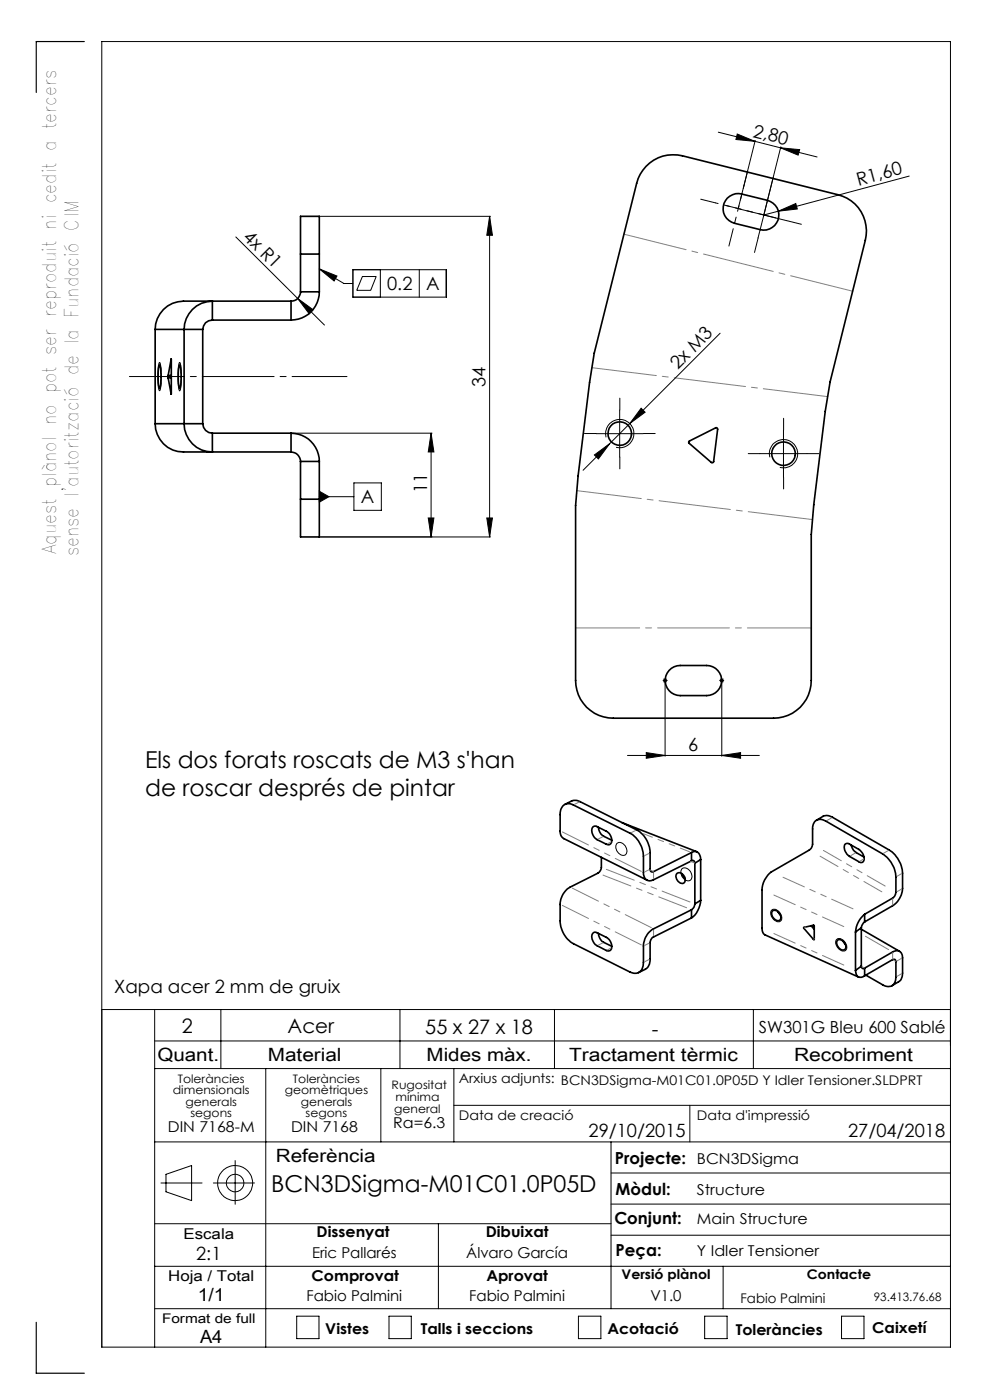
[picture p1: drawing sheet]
<svg xmlns="http://www.w3.org/2000/svg" width="210mm" height="297mm" viewBox="0 0 210 297" stroke-linecap="round" stroke-linejoin="round" font-family="sans-serif">
<g fill="none" stroke="#000" stroke-width=".21">
<path d="M152.4 28l7.7 2M156.4 28.4l3.7 1.6-4-.4zM160.1 30l5.5 1.4M160.2 29.8l-3.6 14.3M165.6 31.4l4 .3-.3 1.2zM165.6 31.4l7.7 1.9M165.6 31.1l-3.6 14.5M192.9 37.4l-27.8 7.4M50 50.3l18.8 18.7M67.7 57l3.8 1.6-.6 1zM67.7 57l5.3 3.1h1.9M67.9 45.9h36.1"/>
<path d="M74.9 57.2h19.8v5.8h-19.8zM76.9 58.7h2.9l-1.2 2.9h-2.9zM80.7 57.2v5.8M88.9 57.2v5.8M103.9 45.9l.6 4h-1.2zM103.9 45.9v68M157.2 44.4l4.8 1.2M162 45.6l-1.2 4.9M162 45.6l4.9 1.2M165.1 44.8l3.7-1.6 .3 1.1zM165.1 44.8l-3.1 .8M33.8 76.9a10.4 10.4 0 0 1 .3 4.8l-.2 1.2a10.6 10.6 0 0 1-.4-4.8z"/>
<path d="M38.1 76.9a5.4 5.4 0 0 1 .4 3v.7a3.3 3.3 0 0 1-.4 2.3l-.4-2.3 .1-2.1zM63.1 63.3l3.3 2.4-.8 .9zM152.8 70.7l-29.1 29.1M61.9 91.9h29.8M91.4 91.9v22M91.4 91.9l.6 4h-1.2zM126.1 96.5l3.2-2.4-2.4 3.3zM126.5 92h10M128.6 92.8a3 3 0 0 1 2.6-3.8 3 3 0 0 1 3.3 3.3 3 3 0 0 1-3.8 2.6M131.4 87v10M136 86.6l.8 .9-3.2 2.3zM161.2 96.2h10"/>
<path d="M163.3 97a3 3 0 0 1 2.7-3.7 3 3 0 0 1 3.2 3.2 3 3 0 0 1-3.8 2.7M166.2 91.3v9.9M67.7 104.2l2.1 1.2-2.1 1.1zM67.7 105.4h7.4M67.9 113.9h36.1M75.1 102.4h5.8v5.9h-5.8zM90.8 109.9h1.2l-.6 4zM103.3 109.9h1.2l-.6 4zM137.1 159.7l4 .6-4 .6zM140.6 144.4h1M140.7 144l.7 .7M141.1 143.9v16.5"/>
<path d="M141.4 144l-.7 .7M152.6 144.4h1M152.8 144l.7 .7M153.1 143.9v16.5M153.5 144l-.7 .7M130.8 179a1.41 1.41 0 0 1 2.1 1.2 .94 .94 0 0 1-.4 1.2 .94 .94 0 0 1-1.2-.4l-.5-.5-.2-.6zM133.1 160.3h28M153.1 160.3l4-.6v1.2zM144.6 184.3a1.54 1.54 0 0 1 2.2 1.6 .95 .95 0 0 1-.7 1 .95 .95 0 0 1-1.1-.6l-.6-1.1zM163.6 193.1a1.42 1.42 0 0 1 2.1 1.1 .89 .89 0 0 1-.2 1.3 .89 .89 0 0 1-1.2-.3l-.8-1.1zM177.4 199.4a1.43 1.43 0 0 1 2.1 1 .88 .88 0 0 1-.2 1.3 .88 .88 0 0 1-1.3-.3l-.4-.5-.3-.6zM21.6 214.2h180"/>
<path d="M32.8 214.2v71.6M46.8 214.2v12.5M84.8 214.2v12.5M117.6 214.2v12.5M159.8 214.2v12.5M32.8 220.8h168.8M32.8 226.7h168.8M56.4 226.7v59.1M80.8 226.7v15.5M96.3 226.7v15.5M96.3 234.5h105.3M146.3 234.5v7.7"/>
<path d="M32.8 259.6h96.8M32.8 242.2h168.8M34.1 251h8.8M35.2 249.1l5.4-1.8v7.4l-5.4-1.9zM45.3 251h8.7M49.9 246.2v9.3M93 259.6v18M129.6 242.2v35.4M129.6 255.4h72M129.6 248.8h72M32.8 277.6h168.8M32.8 268.6h168.8"/>
<path d="M62.9 279.2h4.8v4.8h-4.8zM82.5 279.2h4.7v4.8h-4.7zM122.7 279.2h4.8v4.8h-4.8zM129.6 262h72M149.5 279.2h4.7v4.8h-4.7zM153.4 268.6v9M178.5 279.2h4.8v4.8h-4.8zM21.6 285.8h180v-277h-180v277"/>
<circle cx="49.9" cy="251" r="3.7"/>
<circle cx="49.9" cy="251" r="1.86"/>
</g>
<path d="M27.5 79.9h46.1" fill="none" stroke="#000" stroke-width=".21" stroke-dasharray="15.2 1.3 1.3 1.3" stroke-dashoffset="3.6"/>
<path d="M17.9 8.8h-10.2v10.8M7.7 280.5v10.8h10.2" fill="none" stroke="#000" stroke-width=".25"/>
<path d="M180.9 61.8l-48.5-12.1M172.1 133.2h-50" fill="none" stroke="#808080" stroke-width=".21" stroke-dasharray="15.2 1.3 1.3 1.3" stroke-dashoffset="1.7"/>
<path d="M175.6 84.1l-50-6.1M172.4 110.2l-50-6.1" fill="none" stroke="#808080" stroke-width=".21" stroke-dasharray="15.2 1.3 1.3 1.3" stroke-dashoffset="1.5"/>
<g fill="none" stroke="#000" stroke-width=".21" stroke-dasharray="15.2 1.3 1.3 1.3">
<path d="M157.8 39.4l.8-3.1M151.7 43l-3.1-.7M155.4 49.1l-.8 3.1M157.2 44.4l-3.1-.8M160.8 50.5l-.8 3.1M161.5 45.5l3.1 .7M163.2 40.7l.8-3.1M166.9 46.8l3.1 .8M126.5 92h-2.5M131.5 87v-2.5M131.5 97v2.5M136.5 92h2.5"/>
<path d="M161.2 96.2h-2.5M166.2 91.2v-2.5M171.2 96.2h2.5M166.2 101.2v2.5"/>
</g>
<path d="M156.6 44.2l-4.9-1.2M156.6 44.2l-1.2 4.9M156.6 44.2l4.9 1.3M156.6 44.2l1.2-4.8" fill="none" stroke="#000" stroke-width=".21" stroke-dasharray="15.2 1.3 1.3 1.3" stroke-dashoffset="14.6"/>
<g fill="#000">
<path d="M165.1 44.8l3.7-1.6 .3 1.1zM63.1 63.3l3.3 2.4-.8 .9z"/>
<path d="M156.4 28.4l3.7 1.6-4-.4zM165.6 31.4l4 .3-.3 1.2z"/>
<path d="M67.7 57l3.8 1.6-.6 1zM67.7 104.2l2.1 1.2-2.1 1.1z"/>
<path d="M103.9 45.9l.6 4h-1.2zM103.3 109.9h1.2l-.6 4z"/>
<path d="M91.4 91.9l.6 4h-1.2zM90.8 109.9h1.2l-.6 4z"/>
<path d="M126.1 96.5l.8 .9 2.4-3.3zM136 86.6l-2.4 3.2 3.2-2.3z"/>
<path d="M137.1 159.7l4 .6-4 .6zM153.1 160.3l4-.6v1.2z"/>
</g>
<g fill="none" stroke="#000" stroke-width=".35">
<path d="M137.1 35.3a7.9 7.9 0 0 1 7.6-2.2l33 8.2a7.9 7.9 0 0 1 5.9 9.7l-7.5 30.1-1.1 6.2-2.4 19.8-.5 6.3v31a8 8 0 0 1-8 8h-34a8 8 0 0 1-8-8v-37.2l.5-6.2 2.5-19.9 .9-6.2 9-36a7.9 7.9 0 0 1 2.1-3.6zM63.7 53.9v-8h4v8M63.7 53.9v8M63.7 53.9h4M67.7 53.9v8M154.3 42a3.3 3.3 0 0 1 3-.8l5.5 1.3a3.2 3.2 0 0 1 2.3 3.9 3.2 3.2 0 0 1-3.8 2.3l-5.5-1.3a3.2 3.2 0 0 1-1.5-5.4zM32.9 69.9h10.1M32.9 69.9v20M33.8 77.4a10 10 0 0 1 0 5l-.3-1.5v-2zM35.7 79.7v.4M35.7 79.7h.6M36.3 76.2v7.4"/>
<path d="M36.3 76.2l-.6 3.5M36.3 76.2h.1M38.1 77.4a10 10 0 0 1 0 5l-.3-1.5v-2zM43 69.9v20M45 67.9v-4a6 6 0 0 0-5.9 6v20a6 6 0 0 0 5.9 6v-4M45 67.9a1.99 1.99 0 0 0-2 2M45 67.9h16.7M61.7 63.9h-22.8a6 6 0 0 0-6 6M61.7 63.9v4M63.7 61.9a1.99 1.99 0 0 1-2 2M63.7 61.9h4M67.7 61.9a6 6 0 0 1-6 6"/>
<path d="M32.9 89.9a6 6 0 0 0 6 6h22.8M32.9 89.9h10.1M35.7 80.1l.6 3.5M35.7 80.1h.6M36.3 83.6h.1M43 89.9a2.05 2.05 0 0 0 2 2M45 91.9h16.7M61.7 95.9a2.05 2.05 0 0 1 2 2M61.7 91.9a6 6 0 0 1 6 6M61.7 91.9v4M63.7 97.9v8M63.7 97.9h4"/>
<path d="M67.7 97.9v8M146.2 93.6l5.6-2.8a.3 .3 0 0 1 .3 0 .3 .3 0 0 1 .1 .3l-.8 6.9-.3 .2-4.9-4.2zM63.7 105.9v8h4v-8M63.7 105.9h4M141.9 142.2a3.2 3.2 0 0 1 2.4-1h5.6a3.2 3.2 0 0 1 3.2 3.2 3.2 3.2 0 0 1-3.2 3.2h-5.6a3.2 3.2 0 0 1-2.9-1.9 3.2 3.2 0 0 1 .5-3.5zM119.8 170.6l1.7-.8 1.2 .1 12.4 6.2a5.8 5.8 0 0 1 2.8 4.8v3.5a.47 .47 0 0 0 .2 .5 .47 .47 0 0 0 .5 0l8.1-4M125.8 175.4l.7-.1 2.1 1.1a2.02 2.02 0 0 1 .9 2.6l-.3 .2h-.4l-2.2-1.1a2.08 2.08 0 0 1-.8-2.7zM126.9 175.5a2.46 2.46 0 0 0 1.2 1.9l1.7 .9M131.9 174.5l15.9 6.2M173.2 174l1.6-.9h1.2l12.6 7.2a6.4 6.4 0 0 1 2.9 4.9v3.3a4.7 4.7 0 0 1-2.2 3.7l-5.9 3.4M179.2 179.1l.4-.2 .4 .1 2.2 1.2a2.05 2.05 0 0 1 .9 2.6l-.4 .2-.3-.1-2.2-1.2a2.18 2.18 0 0 1-1-2.6zM180.5 179.2a2.88 2.88 0 0 0 1.1 1.7l1.7 .9"/>
<path d="M125.8 197.9l.3-.1h.4l2.1 1.1a2.05 2.05 0 0 1 .9 2.7l-.5 .2-.4-.2-2-1a2.05 2.05 0 0 1-.8-2.7zM126.9 198a2.46 2.46 0 0 0 1.2 1.9l1.7 .9M127.6 181.9v2.1a1.62 1.62 0 0 1-.8 1.2l-5.9 3a4.3 4.3 0 0 0-2.1 3.7v3.4a5.8 5.8 0 0 0 2.8 4.9l12.1 6a1.91 1.91 0 0 0 2.1-.1 1.91 1.91 0 0 0 .7-2v-3.4a4.4 4.4 0 0 1 2.1-3.6l8.1-4.1M143.5 185.3a1.3 1.3 0 0 1 1.5 .3 1.3 1.3 0 0 1 .3 1.4 .91 .91 0 0 1-1.6-.2l-.3-.9zM144.6 185.3l.2 .5 .5 .6M146.7 182.6l-8.1 4.1a1.42 1.42 0 0 1-1.6-.1 1.42 1.42 0 0 1-.5-1.5v-3.5a6 6 0 0 0-2.8-4.8l-12.1-6a1.82 1.82 0 0 0-1.9-.1 1.82 1.82 0 0 0-.9 1.7v4.2l.2 .6 .4 .6 17.9 8.9M146.7 180.9a1.2 1.2 0 0 1 1.2-.1 1.2 1.2 0 0 1 .7 1.1v.4M146.7 194.7l-8.1 4.1a1.47 1.47 0 0 0-.7 1.2v3.4a2.36 2.36 0 0 1-1 2.2l-1.5 .7M146.7 182.6h.5l.2 .5M146.7 180.9v1.7M146.7 193v1.7M147.4 191.8a1.46 1.46 0 0 1-.7 1.2"/>
<path d="M147.4 183.1v8.7M148.6 191a5.1 5.1 0 0 1-1.9 3.7M148.6 182.3l-1.2 .8M148.6 191l-1.2 .8M148.6 182.3v8.7M162.3 198.3l19.8 9M163.8 193.3a1.3 1.3 0 0 1 1.8 1.4 .71 .71 0 0 1-.5 .6 .71 .71 0 0 1-.8-.3 1.4 1.4 0 0 1-.5-1.7zM165 193.5l.5 .6M170.5 196.8l2.2-.5v3.1zM172 196.4l.7 .8M177.6 199.5a1.34 1.34 0 0 1 1.8 1.4 .71 .71 0 0 1-.5 .7 .71 .71 0 0 1-.8-.4 1.47 1.47 0 0 1-.5-1.7zM178.8 199.7l.5 .6"/>
<path d="M181.5 197.7v8.2M182.7 197.1l8.1 4.7M182.7 196.8l-1.2 .9M182.7 196.8v8.2M183.4 194l5.9-3.5a1.6 1.6 0 0 0 .7-1.2v-3.2a6.4 6.4 0 0 0-2.8-5l-12-6.9a1.73 1.73 0 0 0-2-.2 1.73 1.73 0 0 0-.8 1.9v3.2a1.6 1.6 0 0 1-.7 1.2l-8.1 4.7a5.1 5.1 0 0 0-2 3.8v8.1a1.41 1.41 0 0 0 .7 1.4M183.4 194a5.4 5.4 0 0 0-1.9 3.7M183.4 195.6l-.4 .5-.3 .7M183.4 194v1.6M181.5 205.9a1.15 1.15 0 0 0 .3 1.2 1.15 1.15 0 0 0 1.3 .1l.3-.2M182.7 205l.3 .5 .4-.1M182.7 205l-1.2 .9M183.4 205.4l5.9-3.4a1.3 1.3 0 0 1 1.5-.2 1.3 1.3 0 0 1 .7 1.4v3.2l-.3 1.3-.4 .4-1.6 1"/>
<path d="M183.4 205.4v1.6M183.7 206.9l3.5 2a1.72 1.72 0 0 0 2 .2 1.72 1.72 0 0 0 .8-1.8v-3.3a.44 .44 0 0 0-.2-.4 .44 .44 0 0 0-.5 0l-5.9 3.4"/>
<circle cx="131.5" cy="92" r="2.5"/>
<circle cx="166.2" cy="96.2" r="2.5"/>
</g>
<path d="M166.1 186.1l14.8 6.7M179 196.6l-14.8-6.7M179 204.7l-14.8-6.7" fill="none" stroke="#808080" stroke-width=".21" stroke-dasharray="6.3 1.3 1.3 1.3 1.3 1.3" stroke-dashoffset="1.4"/>
<path d="M174 181.6l13.1 7.6M187.8 188l-13.1-7.6" fill="none" stroke="#808080" stroke-width=".21" stroke-dasharray="6.3 1.3 1.3 1.3 1.3 1.3" stroke-dashoffset="2"/>
<g fill="none" stroke="#808080" stroke-width=".21" stroke-dasharray="6.3 1.3 1.3 1.3 1.3 1.3">
<path d="M122.9 170.1l-1 .5M127.9 177.5l-1 .5M129.6 178.6l-.8 .4M133.9 176.6l1-.4M176.4 173.5l-1 .6M137.7 181l-1 .5M137.7 184.5l-1 .5M138.6 184.9l-.6-.3M138.6 185.2v1.2M138.6 198.5v-1.2M146.5 182.7l.9 .4M170.9 196.7l-.3 .2"/>
<path d="M172.6 199.2l.1-.1M180.4 181.5l1-.5M182.4 182.7l.8-.5M183.6 198.6l4.9 2.9M187.4 181l1-.6M189.3 190.7v1.3M190.3 189.2l1-.6M191.3 185.3l-1 .6M127.9 200l-1 .5M129.6 201.1l-.8 .4M136.7 204l1-.5M137.7 200.1l-1 .5"/>
<path d="M183.4 205.3l-.6-.2M189.3 203.4v-1.3M189.4 203.6l.6 .3M190.3 203.9l1-.6M190.3 207.1l1-.5"/>
</g>
<path d="M136 184.9l-16.7-8.4M138.2 196.8l-16.8-8.4M136 200.5l-16.7-8.4" fill="none" stroke="#808080" stroke-width=".21" stroke-dasharray="6.3 1.3 1.3 1.3 1.3 1.3" stroke-dashoffset=".2"/>
<path d="M146.3 180.7l-9.9-3.9" fill="none" stroke="#808080" stroke-width=".21" stroke-dasharray="6.3 1.3 1.3 1.3 1.3 1.3" stroke-dashoffset="4.2"/>
<path d="M127.7 185.5l18.2 7.2M146.6 191.5l-18.2-7.2" fill="none" stroke="#808080" stroke-width=".21" stroke-dasharray="6.3 1.3 1.3 1.3 1.3 1.3" stroke-dashoffset="-.3"/>
<g font-size="4.9">
<text x="30.8" y="163">Els dos forats roscats de M3 s'han</text>
<text x="30.8" y="168.9">de roscar després de pintar</text>
<text x="57.5" y="253">BCN3DSigma-M01C01.0P05D</text>
</g>
<g font-size="4.2">
<text x="38.6" y="219">2</text>
<text x="61" y="219.2">Acer</text>
<text x="90.2" y="219.4">55 x 27 x 18</text>
<text x="138.3" y="219.7">-</text>
</g>
<g font-size="4">
<text x="11.9" y="117.6" transform="rotate(-90 11.9 117.6)">Aquest plànol no pot ser reproduit ni cedit a tercers</text>
<text x="16.7" y="118.1" transform="rotate(-90 16.7 118.1)">sense l'autorització de la Fundació CIM</text>
</g>
<g font-size="3.9">
<text x="159.6" y="29" transform="rotate(14 159.6 29)">2,80</text>
<text x="182.1" y="39.4" transform="rotate(-15 182.1 39.4)">R1,60</text>
<text x="51.4" y="50.4" transform="rotate(45 51.4 50.4)">4x R1</text>
<text x="82.1" y="61.6">0.2</text>
<text x="90.4" y="61.6">A</text>
<text x="103" y="82" transform="rotate(-90 103 82)">34</text>
<text x="143.8" y="78.5" transform="rotate(-45 143.8 78.5)">2x M3</text>
<text x="76.6" y="106.8">A</text>
<text x="90.6" y="104.7" transform="rotate(-90 90.6 104.7)">11</text>
<text x="146" y="159.4">6</text>
<text x="24.2" y="210.7">Xapa acer 2 mm de gruix</text>
<text x="33.4" y="225">Quant.</text>
<text x="56.8" y="225">Material</text>
<text x="90.5" y="225">Mides màx.</text>
<text x="120.7" y="225">Tractament tèrmic</text>
<text x="168.4" y="225">Recobriment</text>
<text x="124.8" y="241.3">29/10/2015</text>
<text x="179.9" y="241.3">27/04/2018</text>
<text x="58.5" y="246.5">Referència</text>
<text x="41.6" y="267.2">2:1</text>
<text x="41.9" y="276.1">1/1</text>
<text x="42.4" y="284.9">A4</text>
</g>
<g font-size="3.5">
<text x="161" y="219.2">SW301G Bleu 600 Sablé</text>
<text x="130.5" y="246.8">Projecte:</text>
<text x="130.6" y="253.4">Mòdul:</text>
<text x="130.3" y="259.8">Conjunt:</text>
<text x="130.6" y="266.4">Peça:</text>
</g>
<g font-size="3.2">
<text x="83.4" y="239.3">Ra=6.3</text>
<text x="35.6" y="240.1">DIN 7168-M</text>
<text x="61.7" y="240.1">DIN 7168</text>
<text x="147.8" y="246.8">BCN3DSigma</text>
<text x="147.8" y="253.4">Structure</text>
<text x="38.9" y="262.9">Escala</text>
<text x="67.2" y="262.5">Dissenyat</text>
<text x="103" y="262.5">Dibuixat</text>
<text x="147.8" y="259.8">Main Structure</text>
<text x="66.2" y="266.8">Eric Pallarés</text>
<text x="98.9" y="266.8">Álvaro García</text>
<text x="147.8" y="266.4">Y Idler Tensioner</text>
<text x="35.7" y="271.7">Hoja / Total</text>
<text x="66.1" y="271.7">Comprovat</text>
<text x="103.2" y="271.7">Aprovat</text>
<text x="65" y="276.1">Fabio Palmini</text>
<text x="99.5" y="276.1">Fabio Palmini</text>
<text x="138" y="276.1">V1.0</text>
<text x="69" y="283.1">Vistes</text>
<text x="89.3" y="283.1">Talls i seccions</text>
<text x="128.8" y="283.1">Acotació</text>
<text x="156.1" y="283.2">Toleràncies</text>
<text x="185" y="282.8">Caixetí</text>
</g>
<g font-size="2.8">
<text x="97.3" y="229.6">Arxius adjunts: BCN3DSigma-M01C01.0P05D Y Idler Tensioner.SLDPRT</text>
<text x="97.3" y="237.7">Data de creació</text>
<text x="147.8" y="237.7">Data d'impressió</text>
<text x="131.8" y="271.4">Versió plànol</text>
<text x="171.2" y="271.4">Contacte</text>
<text x="34.4" y="280.7">Format de full</text>
<text x="157.1" y="276.3">Fabio Palmini</text>
</g>
<g font-size="2.5">
<text x="36.7" y="232.1">dimensionals</text>
<text x="37.7" y="229.6">Toleràncies</text>
<text x="60.4" y="232.1">geomètriques</text>
<text x="62.1" y="229.6">Toleràncies</text>
<text x="83.1" y="231">Rugositat</text>
<text x="83.9" y="233.5">mínima</text>
<text x="39.4" y="234.6">generals</text>
<text x="40.4" y="237.1">segons</text>
<text x="63.8" y="234.6">generals</text>
<text x="64.8" y="237.1">segons</text>
<text x="83.6" y="236.2">general</text>
<text x="185.4" y="276.1">93.413.76.68</text>
</g>
</svg>
